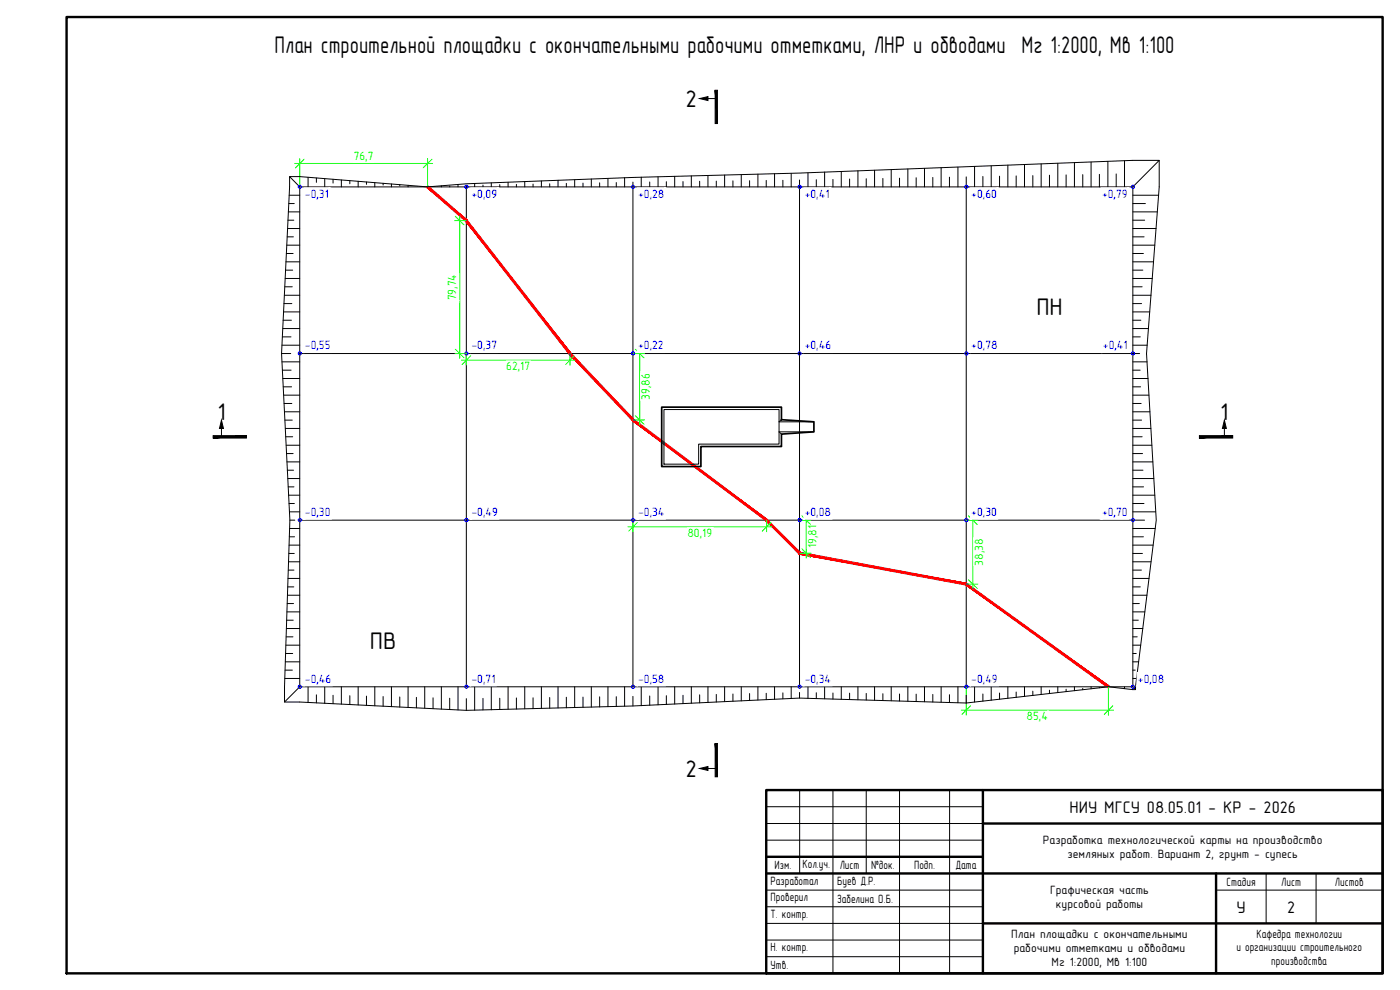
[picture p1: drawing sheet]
<svg xmlns="http://www.w3.org/2000/svg" width="420mm" height="297mm" viewBox="0 0 420 297" stroke-linecap="round" stroke-linejoin="round" font-family="sans-serif">
<path d="M90 56.1h250v150h-250zM140 56.1v150M189.9 56.1v150M239.9 56.1v150M290 56.1v150M90 106.1h250M90 156.1h250" fill="none" stroke="#000" stroke-width=".3"/>
<path d="M289.9 175.5l42.6 30.8 .3-.5zM290.1 175l42.7 30.8-42.9-30.3zM239.8 166.3l50.1 9.2 .2-.5zM240.1 165.7l50 9.3-50.3-8.7zM229.9 156.3l9.9 10 .3-.6zM230.3 155.9l9.8 9.8-10.2-9.4zM189.8 126.2l40.1 30.1 .4-.4zM190.2 125.8l40.1 30.1-40.5-29.7zM170.8 106.3l19 19.9 .4-.4zM170.8 106.3l.5-.4 18.9 19.9zM139.7 66.4l31.1 39.9 .5-.4zM139.7 66.4l.5-.4 31.1 39.9zM128.1 56.3l11.6 10.1 .5-.4zM128.5 55.8l11.7 10.2-12.1-9.7z" fill="#f00" stroke="#f00" stroke-width=".3"/>
<g fill="#fff" stroke="#fff" stroke-width=".3">
<path d="M110.5 188.6v7l8.9-7zM110.5 195.6l8.9-7v7z"/>
<path d="M310.5 88.6v7l8.9-7zM310.5 95.6l8.9-7v7z"/>
</g>
<g fill="none" stroke="#0f0" stroke-width=".3">
<path d="M88.5 49.1h41.3M90 47.6v8.5M91.3 47.8l-2.6 2.6M128.3 47.6v8.5M129.6 47.8l-2.6 2.6M136.5 66.2h3.5M136.7 64.9l2.6 2.6M138 64.7v42.9M136.5 106.1h3.5v3.5M136.7 104.8l2.6 2.6M138.5 108.1h34.1M141.3 106.8l-2.6 2.6"/>
<path d="M171.1 106.1v3.5M172.3 106.8l-2.5 2.6M189.9 106.1h3.6M190.7 104.8l2.6 2.6M192 104.5v23M189.9 126h3.6M190.7 124.7l2.6 2.6M188.5 158.1h43.1M189.9 156.1v3.5M191.3 156.8l-2.6 2.6M230.1 156.1v3.5M231.4 156.8l-2.6 2.6"/>
<path d="M239.9 156.1h3.6M240.7 154.8l2.5 2.6M242 154.6v12.9M290 156.1h3.5M290.7 154.8l2.6 2.6M292 154.6v22.2M239.9 166h3.6M240.7 164.7l2.5 2.6M290 175.2h3.5M290.7 174l2.6 2.6M288.5 213.1h45.7M290 206.1v8.5"/>
<path d="M291.3 211.8l-2.6 2.6M332.7 206.1v8.5M334 211.8l-2.6 2.6"/>
</g>
<g fill="#fff" stroke="#fff" stroke-width=".3">
<path d="M106.2 45.3v3.5l5.9-3.5zM106.2 48.8l5.9-3.5v3.5z"/>
<path d="M151.9 108.4v3.5l7.2-3.5zM151.9 111.9l7.2-3.5v3.5z"/>
<path d="M206.3 158.4v3.5l7.4-3.5zM206.3 161.9l7.4-3.5v3.5z"/>
<path d="M308.1 213.4v3.5l6.4-3.5zM308.1 216.9l6.4-3.5v3.5z"/>
<path d="M134.2 82.2v7.9h3.5zM134.2 82.2h3.5v7.9z"/>
<path d="M192.3 112.1v7.9h3.4zM192.3 112.1h3.4v7.9z"/>
<path d="M242.3 157.6v6.9h3.4zM242.3 157.6h3.4v6.9z"/>
<path d="M292.3 161.6v8.1h3.5zM292.3 161.6h3.5v8.1z"/>
</g>
<path d="M198.6 122.2h35.9v3.7l9.8 .7v3l-9.8 .6v3.8h-24.1v6h-11.8z" fill="none" stroke="#000" stroke-width=".51"/>
<path d="M199.3 122.9h34.5v10.4h-24.1v6h-10.4zM234.5 125.9l-.7 .7h10.5M244.3 129.6h-10.5l.7 .6" fill="none" stroke="#000" stroke-width=".3"/>
<path d="M86.9 53h3.1l38.3 3.1 11.7-1 49.9-1.9 50-1.3 100.1-3.8h7.9v8l-3.8 50 2.9 50-6.2 50.8-8.1-.8-42.7 4.8-50.1-1.4-50 2.3-49.9 1.3-50-2.5h-4.6l1.6-54.5-2.5-50zM86.9 53l3.1 3.1M347.9 48.1l-7.9 8M90 206.1l-4.6 4.5M340 206.1l.8 .8" fill="none" stroke="#000" stroke-width=".3"/>
<g fill="none" stroke="#000" stroke-width=".3">
<path d="M86.8 58.6h3.2M92.5 53.2v2.9M95 53.4v1.3M97.5 53.6v2.5M99.9 53.8v1.1M102.4 54v2.1M105 54.2v.9M107.5 54.4v1.7M110 54.6v.7M112.5 54.8v1.3M115 55v.5M117.5 55.2v.9"/>
<path d="M120 55.4v.3M122.5 55.6v.5M132.5 55.7v.4M135 55.8v.3M137.5 55.4v.7M140 55.6v.5M142.5 55.1v1M144.9 55.5v.6M147.4 54.8v1.3M150 55.4v.7M152.5 54.7v1.4M155 55.3v.8"/>
<path d="M157.5 54.5v1.6M160 55.2v.9M162.5 54.3v1.8M165 55.1v1M167.5 54.1v2M170 55v1.1M172.5 53.9v2.2M175 54.9v1.2M177.5 53.7v2.4M180 54.8v1.3M182.5 53.5v2.6M185 54.8v1.3"/>
<path d="M187.5 53.3v2.8M189.9 54.6v1.5M192.4 53.2v2.9M195 54.6v1.5M197.5 53v3.1M200 54.5v1.6M202.5 52.9v3.2M205 54.5v1.6M207.5 52.8v3.3M210 54.4v1.7M212.5 52.6v3.5M215 54.3v1.8"/>
<path d="M217.5 52.5v3.6M220 54.3v1.8M222.5 52.4v3.7M225 54.2v1.9M227.5 52.3v3.8M230 54.1v2M232.5 52.1v4M234.9 54.1v2M237.4 52v4.1M239.9 54v2.1M242.5 51.8v4.3M245 53.9v2.2"/>
<path d="M247.5 51.6v4.5M250 53.8v2.3M252.5 51.5v4.6M255 53.7v2.4M257.5 51.3v4.8M260 53.6v2.5M262.5 51.1v5M265 53.5v2.6M267.5 50.9v5.2M270 53.5v2.6M272.5 50.7v5.4M275 53.3v2.8"/>
<path d="M277.5 50.5v5.6M280 53.2v2.9M282.4 50.3v5.8M284.9 53.2v2.9M287.5 50.2v5.9M290 53.1v3M292.5 49.9v6.2M295 52.9v3.2M297.5 49.8v6.3M300 52.9v3.2M302.5 49.6v6.5M305 52.8v3.3"/>
<path d="M307.5 49.4v6.7M310 52.7v3.4M312.5 49.2v6.9M315 52.6v3.5M317.5 49v7.1M320 52.5v3.6M322.5 48.8v7.3M325 52.4v3.7M327.4 48.6v7.5M329.9 52.3v3.8M332.5 48.4v7.7M335 52.2v3.9"/>
<path d="M337.5 48.2v7.9M340 58.6h7.7M85.8 78.6h4.2M85.9 76.1h2.1M86.1 73.6h3.9M86.2 71.1h1.9M86.3 68.6h3.7M86.4 66.1h1.8M86.5 63.6h3.5M86.7 61.1h1.6M340 61.1h3.7M340 63.6h7.3"/>
<path d="M340 66.1h3.5M340 68.6h7M340 71.1h3.4M340 73.6h6.6M340 76.1h3.2M340 78.6h6.2M84.9 98.6h5.1M85 96.1h2.5M85.1 93.6h4.9M85.2 91.1h2.4M85.3 88.6h4.7M85.5 86h2.2"/>
<path d="M85.6 83.6h4.4M85.7 81.1h2.1M340 81.1h3M340 83.6h5.8M340 86h2.8M340 88.6h5.4M340 91.1h2.6M340 93.6h5.1M340 96.1h2.4M340 98.6h4.7M84.5 106.1h2.7M84.6 103.6h5.4"/>
<path d="M84.6 108.6h5.4M84.8 101.1h2.5M84.8 111.1h2.6M84.9 113.6h5.1M85 116.1h2.5M85.1 118.6h4.9M340 101.1h2.2M340 103.6h4.3M340 106.1h2M340 108.6h4.3M340 111.1h2.2M340 113.6h4.6"/>
<path d="M340 116.1h2.3M340 118.6h4.8M85.3 121.1h2.3M85.4 123.6h4.6M85.5 126.1h2.2M85.6 128.6h4.4M85.8 131h2M85.9 133.6h4.1M86 136.1h2M86.1 138.6h3.9M340 121.1h2.5M340 123.6h5.1"/>
<path d="M340 126.1h2.6M340 128.6h5.4M340 131h2.8M340 133.6h5.7M340 136.1h2.9M340 138.6h6M86.2 141.1h1.9M86.4 143.6h3.6M86.5 146.1h1.7M86.6 148.6h3.4M86.7 151.1h1.6M86.9 153.6h3.1"/>
<path d="M86.9 158.6h3.1M87 156.1h1.5M340 141.1h3M340 143.6h6.3M340 146.1h3.2M340 148.6h6.6M340 151.1h3.3M340 153.6h6.8M340 156.1h3.5M340 158.6h6.7M86.3 178.6h3.7M86.4 176.1h1.8"/>
<path d="M86.4 173.6h3.6M86.5 171.1h1.7M86.6 168.6h3.4M86.7 166.1h1.6M86.7 163.6h3.3M86.8 161.1h1.6M340 161.1h3.2M340 163.6h6.1M340 166.1h2.9M340 168.6h5.4M340 171.1h2.6M340 173.6h4.8"/>
<path d="M340 176.1h2.2M340 178.6h4.2M85.6 198.6h4.4M85.7 196.1h2.1M85.8 193.6h4.2M85.9 191.1h2M86 188.6h4M86 186.1h2M86.1 183.6h3.9M86.2 181.1h1.9M340 181.1h1.9M340 183.6h3.6"/>
<path d="M340 186.1h1.6M340 188.6h3M340 191.1h1.3M340 193.6h2.3M340 196.1h1M340 198.6h1.7M85.5 203.6h4.5M85.6 201.1h2.2M92.5 206.1v4.7M95 208.5v2.4M97.5 206.1v4.9M99.9 208.6v2.5"/>
<path d="M102.4 206.1v5.2M105 208.7v2.7M107.5 206.1v5.4M110 208.9v2.8M112.5 206.1v5.7M115 209v2.9M117.5 206.1v5.9M120 209.1v3.1M122.5 206.1v6.1M125 209.2v3.2M127.5 206.1v6.4M130 209.4v3.2"/>
<path d="M132.5 206.1v6.7M135 209.5v3.4M137.5 206.1v6.9M140 209.6v3.5M142.5 206.1v7M144.9 209.5v3.5M147.4 206.1v6.9M150 209.5v3.4M152.5 206.1v6.7M155 209.4v3.4M157.5 206.1v6.6M160 209.4v3.2"/>
<path d="M162.5 206.1v6.4M165 209.3v3.2M167.5 206.1v6.3M170 209.2v3.2M172.5 206.1v6.2M175 209.2v3M177.5 206.1v6.1M180 209.1v3M182.5 206.1v5.9M185 209v3M187.5 206.1v5.8M189.9 208.9v2.9"/>
<path d="M192.4 206.1v5.6M195 208.8v2.8M197.5 206.1v5.4M200 208.7v2.7M202.5 206.1v5.1M205 208.6v2.5M207.5 206.1v4.9M210 208.5v2.4M212.5 206.1v4.7M215 208.4v2.2M217.5 206.1v4.4M220 208.2v2.2"/>
<path d="M222.5 206.1v4.2M225 208.1v2.1M227.5 206.1v3.9M230 208v1.9M232.5 206.1v3.7M234.9 207.9v1.8M237.4 206.1v3.5M239.9 207.8v1.7M242.5 206.1v3.4M245 207.8v1.8M247.5 206.1v3.6M250 207.9v1.8"/>
<path d="M252.5 206.1v3.7M255 208v1.9M257.5 206.1v3.9M260 208.1v1.9M262.5 206.1v4M265 208.1v2.1M267.5 206.1v4.2M270 208.2v2.1M272.5 206.1v4.3M275 208.3v2.2M277.5 206.1v4.5M280 208.4v2.2"/>
<path d="M282.4 206.1v4.6M284.9 208.4v2.4M287.5 206.1v4.7M290 208.5v2.4M292.5 206.1v4.5M295 208.2v2.2M297.5 206.1v4M300 207.9v1.9M302.5 206.1v3.4M305 207.6v1.6M307.5 206.1v2.8M310 207.4v1.2"/>
<path d="M312.5 206.1v2.3M315 207.1v1M317.5 206.1v1.7M320 206.8v.7M322.5 206.1v1.1M325 206.5v.5M327.4 206.1v.6M329.9 206.2v.2M337.5 206.1v.5M340 201.1h.7M340 203.6h1.1"/>
</g>
<g fill="#fff" stroke="#fff" stroke-width=".3">
<path d="M91.3 56.4v4l7.6-4zM91.3 60.4l7.6-4v4z"/>
<path d="M141.3 56.4v4l8.1-4zM141.3 60.4l8.1-4v4z"/>
<path d="M191.3 56.4v4l8.4-4zM191.3 60.4l8.4-4v4z"/>
<path d="M241.3 56.4v4l7.9-4zM241.3 60.4l7.9-4v4z"/>
<path d="M291.3 56.4v4l8.1-4zM291.3 60.4l8.1-4v4z"/>
<path d="M330.5 56.4v4l8.2-4zM330.5 60.4l8.2-4v4z"/>
<path d="M91.3 101.8v4l8.1-4zM91.3 105.8l8.1-4v4z"/>
<path d="M141.3 101.8v4l8.1-4zM141.3 105.8l8.1-4v4z"/>
<path d="M191.3 101.8v4l8.1-4zM191.3 105.8l8.1-4v4z"/>
<path d="M241.3 101.8v4l8.4-4zM241.3 105.8l8.4-4v4z"/>
<path d="M291.3 101.8v4l8.4-4zM291.3 105.8l8.4-4v4z"/>
<path d="M330.8 101.8v4l7.9-4zM330.8 105.8l7.9-4v4z"/>
<path d="M91.3 151.8v4l8.1-4zM91.3 155.8l8.1-4v4z"/>
<path d="M141.3 151.8v4l8.4-4zM141.3 155.8l8.4-4v4z"/>
<path d="M191.3 151.8v4l8.4-4zM191.3 155.8l8.4-4v4z"/>
<path d="M241.3 151.8v4l8.4-4zM241.3 155.8l8.4-4v4z"/>
<path d="M291.3 151.8v4l8.1-4zM291.3 155.8l8.1-4v4z"/>
<path d="M330.5 151.8v4l8.2-4zM330.5 155.8l8.2-4v4z"/>
<path d="M91.3 201.8v4l8.4-4zM91.3 205.8l8.4-4v4z"/>
<path d="M141.3 201.8v4l7.6-4zM141.3 205.8l7.6-4v4z"/>
<path d="M191.3 201.8v4l8.4-4zM191.3 205.8l8.4-4v4z"/>
<path d="M241.3 201.8v4l8.4-4zM241.3 205.8l8.4-4v4z"/>
<path d="M291.3 201.8v4l8.4-4zM291.3 205.8l8.4-4v4z"/>
<path d="M341.2 201.8v4l8.5-4zM341.2 205.8l8.5-4v4z"/>
</g>
<g fill="none" stroke="#00f" stroke-width=".3">
<circle cx="90" cy="56.1" r=".49"/>
<circle cx="140" cy="56.1" r=".49"/>
<circle cx="190" cy="56.1" r=".49"/>
<circle cx="240" cy="56.1" r=".49"/>
<circle cx="290" cy="56.1" r=".49"/>
<circle cx="340" cy="56.1" r=".49"/>
<circle cx="90" cy="106.1" r=".49"/>
<circle cx="140" cy="106.1" r=".49"/>
<circle cx="190" cy="106.1" r=".49"/>
<circle cx="240" cy="106.1" r=".49"/>
<circle cx="290" cy="106.1" r=".49"/>
<circle cx="340" cy="106.1" r=".49"/>
<circle cx="90" cy="156" r=".49"/>
<circle cx="140" cy="156" r=".49"/>
<circle cx="190" cy="156" r=".49"/>
<circle cx="240" cy="156" r=".49"/>
<circle cx="290" cy="156" r=".49"/>
<circle cx="340" cy="156" r=".49"/>
<circle cx="90" cy="206" r=".49"/>
<circle cx="140" cy="206" r=".49"/>
<circle cx="190" cy="206" r=".49"/>
<circle cx="240" cy="206" r=".49"/>
<circle cx="290" cy="206" r=".49"/>
<circle cx="340" cy="206" r=".49"/>
</g>
<g fill="#000" stroke="#000" stroke-width=".3">
<path d="M214.6 27.1v10h.7zM214.6 27.1h.7v10z"/>
<path d="M64 131.4h10v-.7zM64 130.7h10l-10 .7z"/>
<path d="M360 130.7v.7l10-.7zM360 131.4l10-.7v.7z"/>
<path d="M214.6 223.1l.7 10v-10zM214.6 223.1l.7 10h-.7z"/>
</g>
<path d="M212.5 29.6h2.5M66.5 128.6v2.4M367.5 128.6v2.4M212.5 230.6h2.5" fill="none" stroke="#000" stroke-width=".3"/>
<path d="M210 29.6l2.5-.6v1.2zM66.5 126.1l.6 2.5h-1.2zM367.5 126.1l.5 2.5h-1.1zM210 230.6l2.5-.6v1.2z" fill="#000" stroke="#000" stroke-width=".3"/>
<path d="M20 5.1h395v286.9h-395z" fill="none" stroke="#000" stroke-width=".72"/>
<path d="M230 237.1h185v54.9h-185zM295 237.1v54.9M230 257.1h65M295 247.1h120M230 262.1h185M295 277.1h120M365 262.1v29.9" fill="none" stroke="#000" stroke-width=".72"/>
<g fill="none" stroke="#000" stroke-width=".3">
<path d="M240 237.1v25M250 237.1v54.9M260 237.1v25M270 237.1v54.9M285 237.1v54.9M230 252.1h65M230 247.1h65M230 242h65M230 277.1h65M230 272.1h65M230 267.1h65M365 267.1h50"/>
<path d="M380 262.1v15M395 262.1v15M230 287h65M230 282.1h65"/>
</g>
<g font-size="7.2">
<text x="82.4" y="15.9">План строительной площадки с окончательными рабочими отметками, ЛНР и обводами Мг 1:2000, Мв 1:100</text>
<text x="205.7" y="32.1">2</text>
<text x="311" y="94.6">ПН</text>
<text x="65.2" y="126.1">1</text>
<text x="366.2" y="126.1">1</text>
<text x="111" y="194.6">ПВ</text>
<text x="205.7" y="233.1">2</text>
</g>
<g font-size="5.1">
<text x="321" y="243.8">НИУ МГСУ 08.05.01 - КР - 2026</text>
<text x="371.1" y="273.8">У</text>
<text x="386.2" y="273.8">2</text>
</g>
<g font-size="3.6" fill="#0f0">
<text x="106.2" y="48">76,7</text>
<text x="136.9" y="90.1" transform="rotate(-90 136.9 90.1)">79,74</text>
<text x="151.9" y="111.1">62,17</text>
<text x="195" y="120" transform="rotate(-90 195 120)">39,86</text>
<text x="206.3" y="161.1">80,19</text>
<text x="245" y="164.5" transform="rotate(-90 245 164.5)">19,81</text>
<text x="295" y="169.7" transform="rotate(-90 295 169.7)">38,38</text>
<text x="308.1" y="216.1">85,4</text>
</g>
<g font-size="3.6" fill="#00f">
<text x="91.5" y="59.4">-0,31</text>
<text x="141.5" y="59.4">+0,09</text>
<text x="191.5" y="59.4">+0,28</text>
<text x="241.5" y="59.4">+0,41</text>
<text x="291.5" y="59.4">+0,60</text>
<text x="330.8" y="59.4">+0,79</text>
<text x="91.5" y="104.8">-0,55</text>
<text x="141.5" y="104.8">-0,37</text>
<text x="191.5" y="104.8">+0,22</text>
<text x="241.5" y="104.8">+0,46</text>
<text x="291.5" y="104.8">+0,78</text>
<text x="331" y="104.8">+0,41</text>
<text x="91.5" y="154.8">-0,30</text>
<text x="141.5" y="154.8">-0,49</text>
<text x="191.5" y="154.8">-0,34</text>
<text x="241.5" y="154.8">+0,08</text>
<text x="291.5" y="154.8">+0,30</text>
<text x="330.8" y="154.8">+0,70</text>
<text x="91.5" y="204.8">-0,46</text>
<text x="141.5" y="204.8">-0,71</text>
<text x="191.5" y="204.8">-0,58</text>
<text x="241.5" y="204.8">-0,34</text>
<text x="291.5" y="204.8">-0,49</text>
<text x="341.5" y="204.8">+0,08</text>
</g>
<g font-size="3.6">
<text x="313" y="253.4">Разработка технологической карты на производство</text>
<text x="320.4" y="257.5">земляных работ. Вариант 2, грунт - супесь</text>
<text x="232.5" y="260.8">Изм.</text>
<text x="240.8" y="260.5">Кол.уч.</text>
<text x="252" y="260.8">Лист</text>
<text x="261.4" y="260.8">№док.</text>
<text x="274.3" y="260.8">Подп.</text>
<text x="286.7" y="260.7">Дата</text>
<text x="231.3" y="265.5">Разработал</text>
<text x="251.3" y="265.5">Буев Д.Р.</text>
<text x="315.1" y="268.4">Графическая часть</text>
<text x="368.1" y="265.8">Стадия</text>
<text x="384.5" y="265.8">Лист</text>
<text x="400.6" y="265.8">Листов</text>
<text x="231.3" y="270.5">Проверил</text>
<text x="231.3" y="275.4">Т. контр.</text>
<text x="251.2" y="270.8">Забелина О.Б.</text>
<text x="316.9" y="272.5">курсовой работы</text>
<text x="303.5" y="281.4">План площадки с окончательными</text>
<text x="377.1" y="281.3">Кафедра технологии</text>
<text x="231.3" y="285.4">Н. контр.</text>
<text x="304.2" y="285.6">рабочими отметками и обводами</text>
<text x="371.1" y="285.4">и организации строительного</text>
<text x="231.3" y="290.8">Утв.</text>
<text x="315.6" y="289.7">Мг 1:2000, Мв 1:100</text>
<text x="381.5" y="289.6">производства</text>
</g>
</svg>
